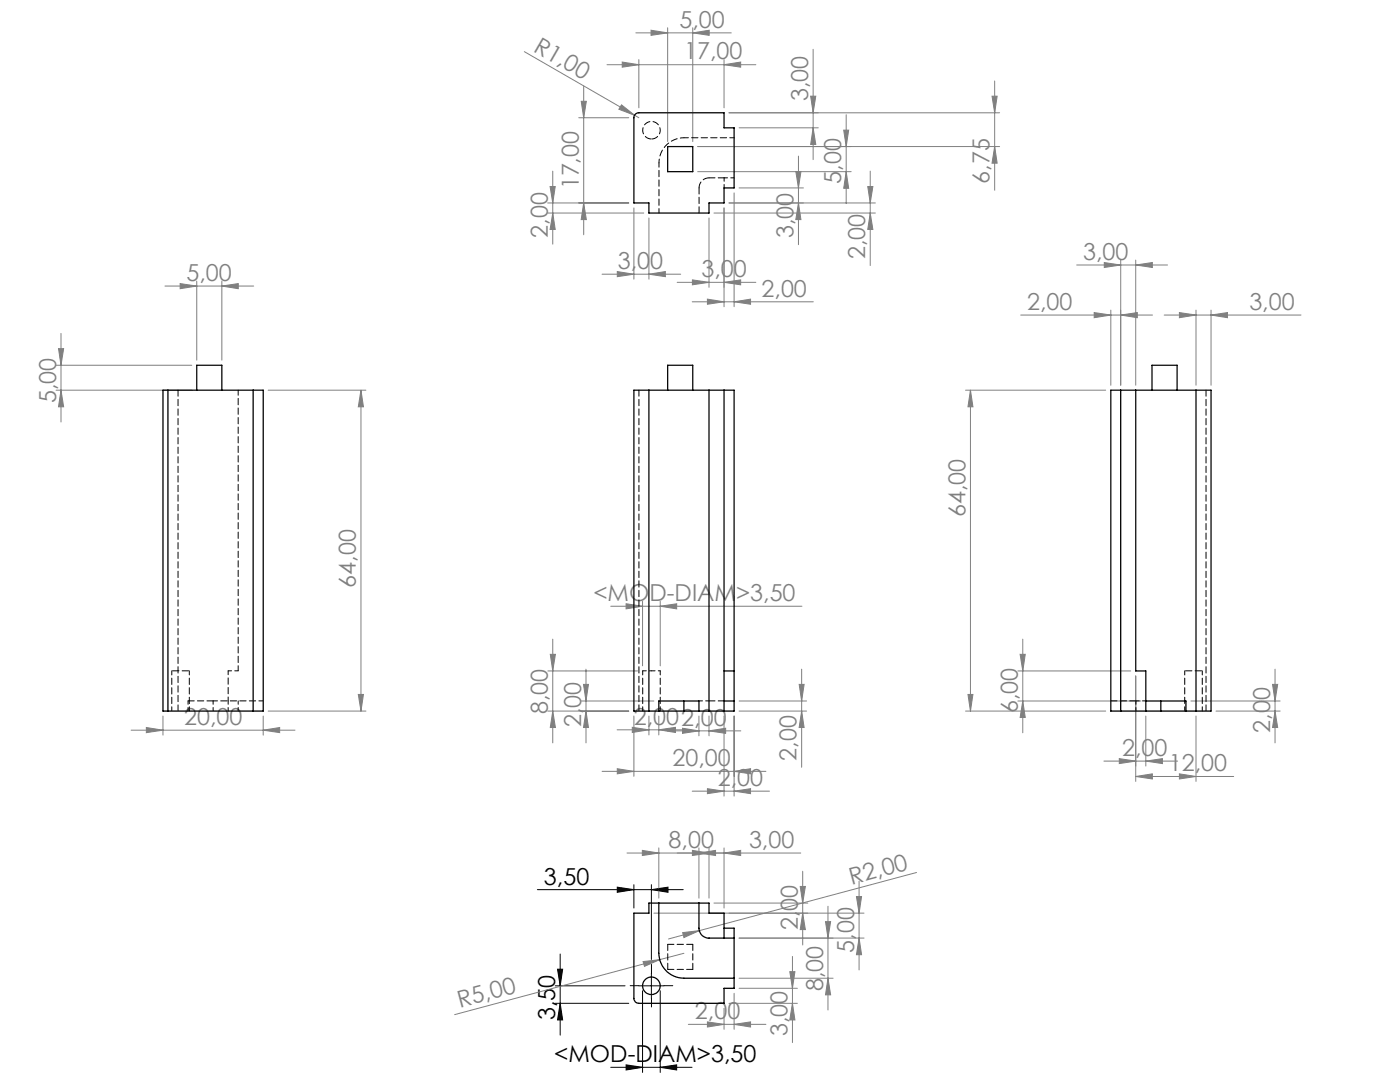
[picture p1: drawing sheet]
<svg xmlns="http://www.w3.org/2000/svg" width="279mm" height="216mm" viewBox="0 0 279 216" stroke-linecap="round" stroke-linejoin="round" font-family="sans-serif">
<g fill="none" stroke="#000" stroke-width=".2">
<path d="M107.2 177.5h29.1M123.2 177l3.3 .5-3.3 .5zM126.5 176.5v4.7M130 177.5l3.3-.5v1zM130 176.5v15M110.8 196.7h13.9M111.3 193.4h1l-.5 3.3zM111.8 190.4v16.2M127.5 196.7h5M128.2 197.7v16.3M130 194.2v5M131.8 197.7v16.3"/>
<path d="M110.8 200.2h14.7M111.8 200.2l.5 3.3h-1zM121.9 213h16.2M125 212.5l3.2 .5-3.2 .5zM131.8 213l3.2-.5v1z"/>
</g>
<g fill="none" stroke="#808080" stroke-width=".2">
<path d="M104.6 10.3l22 12.7M116.5 17.1v29.7M121.1 12.9h29.7M124.2 12.4l3.3 .5-3.3 .5zM126.9 6.6h19M127.5 11.9v9.6M129.9 6l3.3 .6-3.3 .5zM133.2 5.5v22.8M138.3 6.6l3.2-.6v1.1zM138.3 5.5v22.8M144.5 12.9l3.3-.5v1zM144.5 11.9v9.6"/>
<path d="M161.8 19.2h1l-.5 3.3zM162.3 9.8v22.1M198 19.2h1l-.5 3.3zM198.5 16.2v21.8M109.8 37.2h1l-.5 3.3zM110.3 34.1v14.6M115.5 23.5h10M116 20.2h1l-.5 3.3zM124 20.9l2.6 2.1-3.1-1.2zM126.6 23l.9 .5M139.2 29.2h60.3M139.2 34.3h30.7"/>
<path d="M145.5 22.5h54M146.5 38.5v22.7M147.5 37.5h12.8M147.5 25.5h15.8M158.8 34.2h1l-.5 3.3zM159.3 31.2v17.6M162.3 25.5l.5 3.3h-1zM168.4 26h1l-.5 3.2zM168.9 34.3l.5 3.3h-1zM168.9 22.9v17.7M173.2 37.2h1l-.5 3.3zM173.7 34.1v18.9"/>
<path d="M198.5 29.2l.5 3.4h-1zM32.9 57.1h17.7M35.9 56.6l3.4 .5-3.4 .5zM39.3 56.1v15.8M44.3 57.1l3.3-.5v1zM44.3 56.1v15.8M109.3 42.5h19.2M109.3 40.5h16.2M110.3 42.5l.5 3.3h-1zM116.5 40.5l.5 3.3h-1zM120.2 54.7h15.7M123.2 54.2l3.3 .5-3.3 .5z"/>
<path d="M126.5 41.5v14.2M129.5 54.7l3.3-.5v1zM129.5 43.5v12.2M135.1 56.3h15.7M138.2 55.8l3.3 .5-3.3 .5zM141.2 59.7l3.3 .5-3.3 .5zM141.5 43.5v13.8M142.5 42.5h32.2M144.5 56.3l3.3-.5v1zM144.5 41.5v19.7M145.5 40.5h29.2M159.3 40.5l.5 3.3h-1z"/>
<path d="M173.7 42.5l.5 3.3h-1zM214.9 52.9h18.1M220.4 52.4l3.3 .5-3.3 .5zM223.7 51.9v25M226.7 52.9l3.3-.5v1zM226.7 51.9v25M11.2 77.9h27.1M11.2 72.9h27.1M11.7 69.6h1l-.5 3.3zM12.2 77.9l.5 3.3h-1zM12.2 66.5v17.7M53.5 77.9h19.5"/>
<path d="M72 77.9l.5 3.3h-1zM72 77.9v64M138.1 60.2h24.2M146.5 60.2l3.3-.5v1zM192.7 77.9h28M193.7 77.9l.5 3.3h-1zM193.7 77.9v64M203.7 62.9h26.3M218.4 62.4l3.3 .5-3.3 .5zM221.7 61.9v15M223.7 62.9l3.3-.5v1zM232.3 62.9h27.3"/>
<path d="M235.4 62.4l3.3 .5-3.3 .5zM238.7 61.9v15M241.7 62.9l3.3-.5v1zM241.7 61.9v15M128.2 120v12.9M131.8 120v12.9M71.5 138.6h1l-.5 3.3zM109.3 133.9h17.9M109.8 130.6h1l-.5 3.3zM110.3 127.5v20.7M116 139.9h14.5M116.5 136.6h.9l-.5 3.3z"/>
<path d="M116.9 133.5v14.7M121.9 121h38.2M125 120.5l3.2 .5-3.2 .5zM131.8 121l3.2-.5v1zM147.5 139.9h13.5M159.5 136.6h1l-.5 3.3zM160 133.5v19.6M193.2 138.6h1l-.5 3.3zM203.1 133.9h22.6M203.1 139.9h24.6M203.6 130.6h1l-.5 3.3zM204.1 127.5v18.7"/>
<path d="M204.1 139.9l.5 3.3h-1zM226.7 134.9v21M237.7 139.9h17.8M254 136.6h1l-.5 3.3zM254.5 133.5v14.7M26.2 145.7h32.7M29.2 145.2l3.3 .5-3.3 .5zM32.5 142.9v3.8M52.5 145.7l3.3-.5v1zM52.5 142.9v3.8M53.5 141.9h19.5M109.3 141.9h16.2"/>
<path d="M110.3 141.9l.5 3.3h-1zM116.9 141.9l.5 3.3h-.9zM120.2 153.9h32.7M123.2 145.6h14.6M123.2 153.4l3.3 .5-3.3 .5zM126.2 145.1l3.3 .5-3.3 .6zM126.5 142.9v12M129.5 142.9v3.7M131.5 145.6l3.3-.5v1.1zM131.5 142.9v3.7M133.1 145.8h14.7M136.2 145.3l3.3 .5-3.3 .5z"/>
<path d="M138.1 157.9h15.5M139.5 142.9v3.9M141.2 157.4l3.3 .5-3.3 .5zM141.5 145.8l3.3-.5v1zM141.5 142.9v3.9M144.5 142.9v16M146.5 153.9l3.3-.5v1zM146.5 157.9l3.3-.5v1zM146.5 142.9v16M147.5 141.9h13.5M160 141.9l.5 3.3h-1zM192.7 141.9h28"/>
<path d="M220.3 151.9h14.7M223.4 151.4l3.3 .5-3.3 .5zM226.7 154.9l3.3-.5v1zM226.7 154.9h19.5M228.7 151.9l3.3-.5v1zM228.7 142.9v10M235.4 154.4l3.3 .5-3.3 .5zM238.7 142.9v13M242.7 141.9h12.8M254.5 141.9l.5 3.3h-1zM125.1 170.2h34.7M128.2 169.7l3.3 .5-3.3 .5z"/>
<path d="M131.5 169.2v10M138.2 169.7l3.3 .5-3.3 .5zM139.5 170.2l3.3-.5v1zM139.5 169.2v10M141.5 169.2v10M144.5 170.2l3.3-.5v1zM144.5 169.2v12M159.7 176.9h1l-.5 3.3zM160.2 173.8v14.8M170.9 178.9h1l-.5 3.3zM171.5 175.9v17.6M182.9 174.1l-43.3 11.6"/>
<path d="M128.3 191.9l3.4-.4-3.1 1.3zM130.5 182.2h41.9M131.7 191.5l-41 11M136.2 186.1l3.4-.4-3.1 1.4zM136.5 190.2l-4.8 1.3M139.6 185.7l-6.2 1.7M142.5 180.2h18.7M146.5 198.2v7.2M147.5 187.2h24.9M147.5 197.2h11.6M147.5 195.2h18.8M157.6 193.9h1l-.4 3.3z"/>
<path d="M158.2 190.9v17.1M160.2 182.2l.5 3.3h-1zM164.7 183.9h1.1l-.6 3.3zM165.2 195.2l.6 3.3h-1.1zM165.2 180.8v20.7M171.4 187.2l.5 3.3h-1zM137.4 204.4h15.5M141.2 203.9l3.3 .5-3.3 .5zM144.5 201.2v4.2M145.5 200.2h13.6M146.5 204.4l3.3-.5v1zM158.2 200.2l.4 3.3h-1z"/>
</g>
<path d="M127.5 196.7h-1.7M130 194.2v-1.8M130 199.2v1.7M132.5 196.7h1.8" fill="none" stroke="#000" stroke-width=".2" stroke-dasharray="15.2 1.3 1.3 1.3"/>
<g fill="#000">
<path d="M111.3 193.4h1l-.5 3.3zM111.8 200.2l.5 3.3h-1z"/>
<path d="M131.8 213l3.2-.5v1zM125 212.5l3.2 .5-3.2 .5zM130 177.5l3.3-.5v1zM123.2 177l3.3 .5-3.3 .5z"/>
</g>
<g fill="#808080">
<path d="M124 20.9l2.6 2.1-3.1-1.2z"/>
<path d="M136.2 186.1l3.4-.4-3.1 1.4z"/>
<path d="M128.3 191.9l3.4-.4-3.1 1.3z"/>
<path d="M146.5 204.4l3.3-.5v1zM141.2 203.9l3.3 .5-3.3 .5z"/>
<path d="M228.7 151.9l3.3-.5v1zM223.4 151.4l3.3 .5-3.3 .5zM241.7 62.9l3.3-.5v1zM235.4 62.4l3.3 .5-3.3 .5zM52.5 145.7l3.3-.5v1zM29.2 145.2l3.3 .5-3.3 .5z"/>
<path d="M125 120.5l3.2 .5-3.2 .5zM131.8 121l3.2-.5v1zM123.2 153.4l3.3 .5-3.3 .5zM146.5 153.9l3.3-.5v1zM141.2 157.4l3.3 .5-3.3 .5zM146.5 157.9l3.3-.5v1zM126.2 145.1l3.3 .5-3.3 .6zM131.5 145.6l3.3-.5v1.1zM226.7 154.9l3.3-.5v1zM235.4 154.4l3.3 .5-3.3 .5zM35.9 56.6l3.4 .5-3.4 .5zM44.3 57.1l3.3-.5v1z"/>
<path d="M218.4 62.4l3.3 .5-3.3 .5zM223.7 62.9l3.3-.5v1z"/>
<path d="M138.2 55.8l3.3 .5-3.3 .5zM144.5 56.3l3.3-.5v1z"/>
<path d="M141.2 59.7l3.3 .5-3.3 .5zM146.5 60.2l3.3-.5v1zM124.2 12.4l3.3 .5-3.3 .5zM144.5 12.9l3.3-.5v1z"/>
<path d="M226.7 52.9l3.3-.5v1zM220.4 52.4l3.3 .5-3.3 .5z"/>
<path d="M138.3 6.6l3.2-.6v1.1zM129.9 6l3.3 .6-3.3 .5z"/>
<path d="M129.5 54.7l3.3-.5v1zM123.2 54.2l3.3 .5-3.3 .5z"/>
<path d="M171.4 187.2l.5 3.3h-1zM170.9 178.9h1l-.5 3.3z"/>
<path d="M157.6 193.9h1l-.4 3.3zM158.2 200.2l.4 3.3h-1z"/>
<path d="M164.7 183.9h1.1l-.6 3.3zM165.2 195.2l.6 3.3h-1.1zM159.7 176.9h1l-.5 3.3zM160.2 182.2l.5 3.3h-1z"/>
<path d="M71.5 138.6h1l-.5 3.3zM72 77.9l.5 3.3h-1z"/>
<path d="M109.8 130.6h1l-.5 3.3zM110.3 141.9l.5 3.3h-1zM159.5 136.6h1l-.5 3.3zM160 141.9l.5 3.3h-1zM116.5 136.6h.9l-.5 3.3zM116.9 141.9l.5 3.3h-.9zM254 136.6h1l-.5 3.3zM254.5 141.9l.5 3.3h-1zM203.6 130.6h1l-.5 3.3zM204.1 139.9l.5 3.3h-1zM193.7 77.9l.5 3.3h-1zM193.2 138.6h1l-.5 3.3zM11.7 69.6h1l-.5 3.3zM12.2 77.9l.5 3.3h-1zM168.9 34.3l.5 3.3h-1zM168.4 26h1l-.5 3.2zM173.7 42.5l.5 3.3h-1zM173.2 37.2h1l-.5 3.3zM110.3 42.5l.5 3.3h-1zM109.8 37.2h1l-.5 3.3zM116.5 40.5l.5 3.3h-1zM116 20.2h1l-.5 3.3zM162.3 25.5l.5 3.3h-1zM161.8 19.2h1l-.5 3.3z"/>
<path d="M158.8 34.2h1l-.5 3.3zM159.3 40.5l.5 3.3h-1z"/>
<path d="M198 19.2h1l-.5 3.3zM198.5 29.2l.5 3.4h-1z"/>
<path d="M128.2 169.7l3.3 .5-3.3 .5zM139.5 170.2l3.3-.5v1z"/>
<path d="M138.2 169.7l3.3 .5-3.3 .5zM144.5 170.2l3.3-.5v1z"/>
<path d="M136.2 145.3l3.3 .5-3.3 .5zM141.5 145.8l3.3-.5v1z"/>
</g>
<g fill="none" stroke="#000" stroke-width=".25">
<path d="M126.8 22.8l.5-.3h17.2v3h2v12h-2v3h-3v2h-12v-2h-3v-17.2zM133.2 29.2h5.1v5.1h-5.1zM33.5 77.9h-1v64h1M33.5 77.9h19v64h-19M33.5 77.9v64M39.3 77.9v-5h5v5M50.5 77.9v64M129.5 77.9v64M133.2 77.9v-5h5.1v5M141.5 77.9v64M144.5 77.9v64M223.7 77.9v64"/>
<path d="M226.7 77.9v56h2v8M229.9 77.9v-5h5v5M238.7 77.9v64M136.5 139.9v2M144.5 139.9h2M144.5 133.9h2M228.7 139.9h8v2M231.7 139.9v2M131.5 141.9h5M131.5 141.9h-5v-64h20v64h-10M131.5 141.9v-2h8v2M231.7 141.9h5"/>
<path d="M231.7 141.9h-10v-64h20v64h-5M131.5 180.2v10a5 5 0 0 0 5 5h10M139.5 180.2v5a1.97 1.97 0 0 0 2 2h5M144.5 185.2h2v12h-2v3h-17a.96 .96 0 0 1-1-1v-17h3v-2h12v2h3v5"/>
<circle cx="130" cy="196.7" r="1.76"/>
</g>
<path d="M144.5 35.5v2M144.5 35.5h2M37.5 139.9v2M45.5 133.9h2M47.5 139.9v2M141.5 139.9h-2M226.7 139.9v2M228.7 139.9h-2M42.5 141.9v-2M45.5 141.9v-2" fill="none" stroke="#000" stroke-width=".2" stroke-dasharray="1.3 .6" stroke-dashoffset=".6"/>
<path d="M144.5 35.5h-3M240.7 77.9v64M144.5 139.9h-3M35.5 141.9v-64M127.5 141.9v-64" fill="none" stroke="#000" stroke-width=".2" stroke-dasharray="1.3 .6" stroke-dashoffset=".1"/>
<path d="M130 133.9h-1.7M131.8 133.9h-1.8" fill="none" stroke="#000" stroke-width=".2" stroke-dasharray="1.3 .6" stroke-dashoffset=".9"/>
<path d="M136.5 27.5h10M131.5 42.5v-10M34.3 133.9v8M52.5 139.9h-10M128.3 133.9v8M236.4 133.9v8M37.8 141.9v-8M131.8 141.9v-8M239.9 141.9v-8" fill="none" stroke="#000" stroke-width=".2" stroke-dasharray="1.3 .6" stroke-dashoffset=".4"/>
<path d="M139.5 37.5v5M141.5 35.5a2 2 0 0 0-2 2M42.5 139.9h-5M226.7 139.9h-5M133.3 193.4v-5M133.3 188.4h5M138.3 188.4v5M138.3 193.4h-5" fill="none" stroke="#000" stroke-width=".2" stroke-dasharray="1.3 .6"/>
<path d="M37.8 133.9h-3.5M239.9 133.9h-3.5" fill="none" stroke="#000" stroke-width=".2" stroke-dasharray="1.3 .6" stroke-dashoffset="-.2"/>
<path d="M131.5 32.5a5 5 0 0 1 5-5M45.5 139.9v-6" fill="none" stroke="#000" stroke-width=".2" stroke-dasharray="1.3 .6" stroke-dashoffset=".5"/>
<path d="M47.5 133.9v-56" fill="none" stroke="#000" stroke-width=".2" stroke-dasharray="1.3 .6" stroke-dashoffset=".3"/>
<path d="M130 27.7a1.75 1.75 0 0 1-1.5-2.5 1.75 1.75 0 0 1 2.9-.3 1.75 1.75 0 0 1-1.1 2.8h-.3" fill="none" stroke="#000" stroke-width=".2" stroke-dasharray="1.3 .6" stroke-dashoffset="-.1"/>
<g font-size="4.7" fill="#808080">
<text x="135.6" y="5.5">5,00</text>
<text x="106.3" y="10.1" transform="rotate(30 106.3 10.1)">R1,00</text>
<text x="136.6" y="11.9">17,00</text>
<text x="161.3" y="20.2" transform="rotate(-90 161.3 20.2)">3,00</text>
<text x="115.5" y="37.8" transform="rotate(-90 115.5 37.8)">17,00</text>
<text x="167.9" y="36.7" transform="rotate(-90 167.9 36.7)">5,00</text>
<text x="197.5" y="36.7" transform="rotate(-90 197.5 36.7)">6,75</text>
<text x="109.3" y="47.4" transform="rotate(-90 109.3 47.4)">2,00</text>
<text x="158.3" y="47.5" transform="rotate(-90 158.3 47.5)">3,00</text>
<text x="123.3" y="53.7">3,00</text>
<text x="172.7" y="51.7" transform="rotate(-90 172.7 51.7)">2,00</text>
<text x="216.2" y="51.9">3,00</text>
<text x="37.2" y="56.1">5,00</text>
<text x="140" y="55.3">3,00</text>
<text x="152" y="59.2">2,00</text>
<text x="205" y="61.8">2,00</text>
<text x="249.3" y="61.8">3,00</text>
<text x="11.2" y="80.5" transform="rotate(-90 11.2 80.5)">5,00</text>
<text x="192.7" y="103.2" transform="rotate(-90 192.7 103.2)">64,00</text>
<text x="71" y="117.2" transform="rotate(-90 71 117.2)">64,00</text>
<text x="118.4" y="119.9">&lt;MOD-DIAM&gt;3,50</text>
<text x="109.3" y="142.5" transform="rotate(-90 109.3 142.5)">8,00</text>
<text x="203.1" y="142.4" transform="rotate(-90 203.1 142.4)">6,00</text>
<text x="36.7" y="144.7">20,00</text>
<text x="116" y="145.1" transform="rotate(-90 116 145.1)">2,00</text>
<text x="126.5" y="144.6">2,002,00</text>
<text x="253.5" y="146.2" transform="rotate(-90 253.5 146.2)">2,00</text>
<text x="134.2" y="152.9">20,00</text>
<text x="159" y="151.8" transform="rotate(-90 159 151.8)">2,00</text>
<text x="224" y="150.8">2,00</text>
<text x="233.3" y="153.9">12,00</text>
<text x="143.2" y="156.8">2,00</text>
<text x="133.4" y="169.2">8,00</text>
<text x="149.5" y="169.2">3,00</text>
<text x="170" y="176.5" transform="rotate(-15 170 176.5)">R2,00</text>
<text x="159.2" y="185.6" transform="rotate(-90 159.2 185.6)">2,00</text>
<text x="170.4" y="190.1" transform="rotate(-90 170.4 190.1)">5,00</text>
<text x="164.3" y="197.8" transform="rotate(-90 164.3 197.8)">8,00</text>
<text x="91.7" y="201.1" transform="rotate(-15 91.7 201.1)">R5,00</text>
<text x="138.7" y="203.4">2,00</text>
<text x="157.1" y="206.7" transform="rotate(-90 157.1 206.7)">3,00</text>
</g>
<g font-size="4.7">
<text x="108.6" y="176.5">3,50</text>
<text x="110.8" y="203.6" transform="rotate(-90 110.8 203.6)">3,50</text>
<text x="110.6" y="211.9">&lt;MOD-DIAM&gt;3,50</text>
</g>
</svg>
